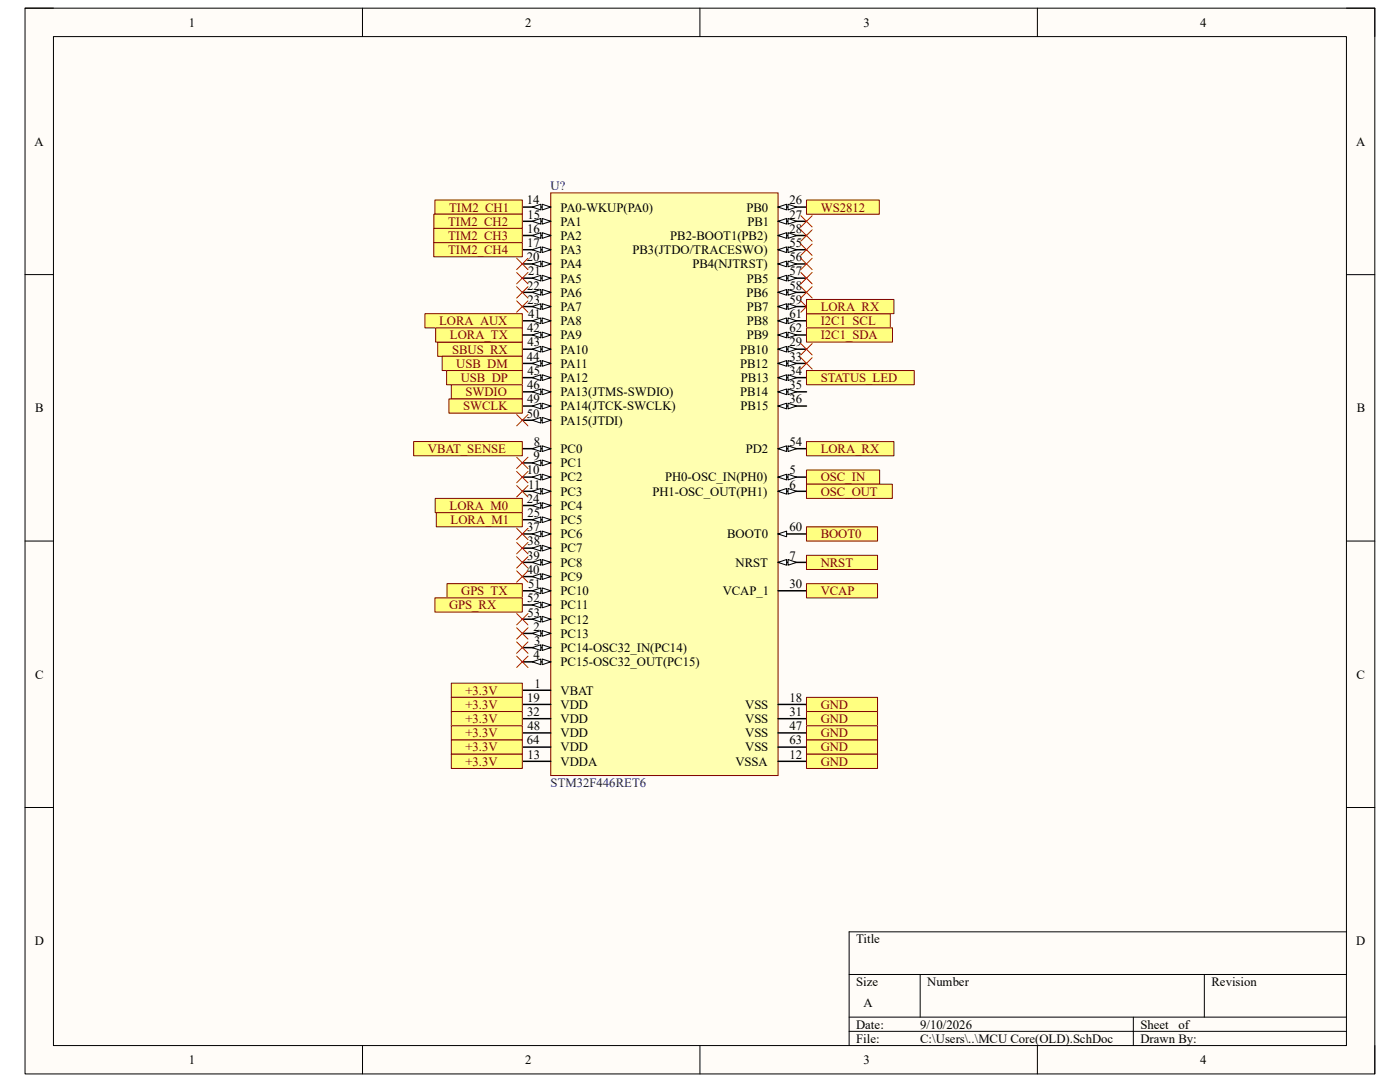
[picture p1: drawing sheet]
<svg xmlns="http://www.w3.org/2000/svg" width="279mm" height="216mm" viewBox="0 0 279 216" stroke-linecap="round" stroke-linejoin="round" font-family="sans-serif">
<path d="M5 1.6h269.4v212.7h-269.4z" fill-rule="evenodd" fill="#fffcf8"/>
<path d="M5 1.6h269.4v212.7h-269.4z" fill="none" stroke="#000" stroke-width=".2"/>
<path d="M10.7 7.3h258v201.3h-258z" fill-rule="evenodd" fill="#fffcf8"/>
<g fill="none" stroke="#000" stroke-width=".2">
<path d="M5 1.6h5.7M10.7 7.3h258v201.3h-258zM72.3 1.6v5.7M139.7 1.6v5.7M207 1.6v5.7M268.7 1.6h5.7v5.7M5 54.8h5.7M268.7 54.8h5.7M5 108h5.7M268.7 108h5.7M5 161.1h5.7M268.7 161.1h5.7"/>
<path d="M169.5 194.4h99.2M183.6 194.4v8.6M240.3 194.4v8.6M268.7 185.9h-99.2v22.7M72.3 208.6v5.7M139.7 208.6v5.7M169.5 203h99.2M169.5 205.8h99.2M207 208.6v5.7M226.2 203v5.6M274.4 208.6v5.7"/>
</g>
<path d="M109.9 38.5h45.4v116.2h-45.4z" fill-rule="evenodd" fill="#ffffb0"/>
<path d="M109.9 38.5h45.4v116.2h-45.4z" fill="none" stroke="#800000" stroke-width=".2"/>
<path d="M104.2 95.2h5.7" fill="none" stroke="#000" stroke-width=".3"/>
<path d="M108.2 94.6l1.7 .6-1.7 .6z" fill="#f8fcff"/>
<path d="M108.2 94.6l1.7 .6-1.7 .6z" fill="none" stroke="#000" stroke-width=".2"/>
<path d="M106.2 95.2l1.7-.6v1.2z" fill="#f8fcff"/>
<path d="M106.2 95.2l1.7-.6v1.2z" fill="none" stroke="#000" stroke-width=".2"/>
<path d="M104.2 98h5.7" fill="none" stroke="#000" stroke-width=".3"/>
<path d="M108.2 97.5l1.7 .5-1.7 .6z" fill="#f8fcff"/>
<path d="M108.2 97.5l1.7 .5-1.7 .6z" fill="none" stroke="#000" stroke-width=".2"/>
<path d="M106.2 98l1.7-.5v1.1z" fill="#f8fcff"/>
<path d="M106.2 98l1.7-.5v1.1z" fill="none" stroke="#000" stroke-width=".2"/>
<path d="M104.2 41.3h5.7" fill="none" stroke="#000" stroke-width=".3"/>
<path d="M108.2 40.8l1.7 .5-1.7 .6z" fill="#f8fcff"/>
<path d="M108.2 40.8l1.7 .5-1.7 .6z" fill="none" stroke="#000" stroke-width=".2"/>
<path d="M106.2 41.3l1.7-.5v1.1z" fill="#f8fcff"/>
<path d="M106.2 41.3l1.7-.5v1.1z" fill="none" stroke="#000" stroke-width=".2"/>
<path d="M104.2 44.2h5.7" fill="none" stroke="#000" stroke-width=".3"/>
<path d="M108.2 43.6l1.7 .6-1.7 .5z" fill="#f8fcff"/>
<path d="M108.2 43.6l1.7 .6-1.7 .5z" fill="none" stroke="#000" stroke-width=".2"/>
<path d="M106.2 44.2l1.7-.6v1.1z" fill="#f8fcff"/>
<path d="M106.2 44.2l1.7-.6v1.1z" fill="none" stroke="#000" stroke-width=".2"/>
<path d="M104.2 47h5.7" fill="none" stroke="#000" stroke-width=".3"/>
<path d="M108.2 46.4l1.7 .6-1.7 .6z" fill="#f8fcff"/>
<path d="M108.2 46.4l1.7 .6-1.7 .6z" fill="none" stroke="#000" stroke-width=".2"/>
<path d="M106.2 47l1.7-.6v1.2z" fill="#f8fcff"/>
<path d="M106.2 47l1.7-.6v1.2z" fill="none" stroke="#000" stroke-width=".2"/>
<path d="M104.2 49.8h5.7" fill="none" stroke="#000" stroke-width=".3"/>
<path d="M108.2 49.3l1.7 .5-1.7 .6z" fill="#f8fcff"/>
<path d="M108.2 49.3l1.7 .5-1.7 .6z" fill="none" stroke="#000" stroke-width=".2"/>
<path d="M106.2 49.8l1.7-.5v1.1z" fill="#f8fcff"/>
<path d="M106.2 49.8l1.7-.5v1.1z" fill="none" stroke="#000" stroke-width=".2"/>
<path d="M104.2 126.4h5.7" fill="none" stroke="#000" stroke-width=".3"/>
<path d="M108.2 125.8l1.7 .6-1.7 .6z" fill="#f8fcff"/>
<path d="M108.2 125.8l1.7 .6-1.7 .6z" fill="none" stroke="#000" stroke-width=".2"/>
<path d="M106.2 126.4l1.7-.6v1.2z" fill="#f8fcff"/>
<path d="M106.2 126.4l1.7-.6v1.2z" fill="none" stroke="#000" stroke-width=".2"/>
<path d="M104.2 52.7h5.7" fill="none" stroke="#000" stroke-width=".3"/>
<path d="M108.2 52.1l1.7 .6-1.7 .5z" fill="#f8fcff"/>
<path d="M108.2 52.1l1.7 .6-1.7 .5z" fill="none" stroke="#000" stroke-width=".2"/>
<path d="M106.2 52.7l1.7-.6v1.1z" fill="#f8fcff"/>
<path d="M106.2 52.7l1.7-.6v1.1z" fill="none" stroke="#000" stroke-width=".2"/>
<path d="M104.2 55.5h5.7" fill="none" stroke="#000" stroke-width=".3"/>
<path d="M108.2 54.9l1.7 .6-1.7 .6z" fill="#f8fcff"/>
<path d="M108.2 54.9l1.7 .6-1.7 .6z" fill="none" stroke="#000" stroke-width=".2"/>
<path d="M106.2 55.5l1.7-.6v1.2z" fill="#f8fcff"/>
<path d="M106.2 55.5l1.7-.6v1.2z" fill="none" stroke="#000" stroke-width=".2"/>
<path d="M104.2 58.3h5.7" fill="none" stroke="#000" stroke-width=".3"/>
<path d="M108.2 57.8l1.7 .5-1.7 .6z" fill="#f8fcff"/>
<path d="M108.2 57.8l1.7 .5-1.7 .6z" fill="none" stroke="#000" stroke-width=".2"/>
<path d="M106.2 58.3l1.7-.5v1.1z" fill="#f8fcff"/>
<path d="M106.2 58.3l1.7-.5v1.1z" fill="none" stroke="#000" stroke-width=".2"/>
<path d="M104.2 61.2h5.7" fill="none" stroke="#000" stroke-width=".3"/>
<path d="M108.2 60.6l1.7 .6-1.7 .5z" fill="#f8fcff"/>
<path d="M108.2 60.6l1.7 .6-1.7 .5z" fill="none" stroke="#000" stroke-width=".2"/>
<path d="M106.2 61.2l1.7-.6v1.1z" fill="#f8fcff"/>
<path d="M106.2 61.2l1.7-.6v1.1z" fill="none" stroke="#000" stroke-width=".2"/>
<path d="M104.2 100.9h5.7" fill="none" stroke="#000" stroke-width=".3"/>
<path d="M108.2 100.3l1.7 .6-1.7 .5z" fill="#f8fcff"/>
<path d="M108.2 100.3l1.7 .6-1.7 .5z" fill="none" stroke="#000" stroke-width=".2"/>
<path d="M106.2 100.9l1.7-.6v1.1z" fill="#f8fcff"/>
<path d="M106.2 100.9l1.7-.6v1.1z" fill="none" stroke="#000" stroke-width=".2"/>
<path d="M104.2 103.7h5.7" fill="none" stroke="#000" stroke-width=".3"/>
<path d="M108.2 103.1l1.7 .6-1.7 .6z" fill="#f8fcff"/>
<path d="M108.2 103.1l1.7 .6-1.7 .6z" fill="none" stroke="#000" stroke-width=".2"/>
<path d="M106.2 103.7l1.7-.6v1.2z" fill="#f8fcff"/>
<path d="M106.2 103.7l1.7-.6v1.2z" fill="none" stroke="#000" stroke-width=".2"/>
<path d="M155.3 41.3h5.7" fill="none" stroke="#000" stroke-width=".3"/>
<path d="M155.3 41.3l1.7-.5v1.1z" fill="#f8fcff"/>
<path d="M155.3 41.3l1.7-.5v1.1z" fill="none" stroke="#000" stroke-width=".2"/>
<path d="M157.3 40.8l1.7 .5-1.7 .6z" fill="#f8fcff"/>
<path d="M157.3 40.8l1.7 .5-1.7 .6z" fill="none" stroke="#000" stroke-width=".2"/>
<path d="M155.3 44.2h5.7" fill="none" stroke="#000" stroke-width=".3"/>
<path d="M155.3 44.2l1.7-.6v1.1z" fill="#f8fcff"/>
<path d="M155.3 44.2l1.7-.6v1.1z" fill="none" stroke="#000" stroke-width=".2"/>
<path d="M157.3 43.6l1.7 .6-1.7 .5z" fill="#f8fcff"/>
<path d="M157.3 43.6l1.7 .6-1.7 .5z" fill="none" stroke="#000" stroke-width=".2"/>
<path d="M155.3 47h5.7" fill="none" stroke="#000" stroke-width=".3"/>
<path d="M155.3 47l1.7-.6v1.2z" fill="#f8fcff"/>
<path d="M155.3 47l1.7-.6v1.2z" fill="none" stroke="#000" stroke-width=".2"/>
<path d="M157.3 46.4l1.7 .6-1.7 .6z" fill="#f8fcff"/>
<path d="M157.3 46.4l1.7 .6-1.7 .6z" fill="none" stroke="#000" stroke-width=".2"/>
<path d="M155.3 69.7h5.7" fill="none" stroke="#000" stroke-width=".3"/>
<path d="M155.3 69.7l1.7-.6v1.1z" fill="#f8fcff"/>
<path d="M155.3 69.7l1.7-.6v1.1z" fill="none" stroke="#000" stroke-width=".2"/>
<path d="M157.3 69.1l1.7 .6-1.7 .5z" fill="#f8fcff"/>
<path d="M157.3 69.1l1.7 .6-1.7 .5z" fill="none" stroke="#000" stroke-width=".2"/>
<path d="M104.2 129.2h5.7" fill="none" stroke="#000" stroke-width=".3"/>
<path d="M108.2 128.7l1.7 .5-1.7 .6z" fill="#f8fcff"/>
<path d="M108.2 128.7l1.7 .5-1.7 .6z" fill="none" stroke="#000" stroke-width=".2"/>
<path d="M106.2 129.2l1.7-.5v1.1z" fill="#f8fcff"/>
<path d="M106.2 129.2l1.7-.5v1.1z" fill="none" stroke="#000" stroke-width=".2"/>
<path d="M155.3 72.5h5.7" fill="none" stroke="#000" stroke-width=".3"/>
<path d="M155.3 72.5l1.7-.5v1.1z" fill="#f8fcff"/>
<path d="M155.3 72.5l1.7-.5v1.1z" fill="none" stroke="#000" stroke-width=".2"/>
<path d="M157.3 72l1.7 .5-1.7 .6z" fill="#f8fcff"/>
<path d="M157.3 72l1.7 .5-1.7 .6z" fill="none" stroke="#000" stroke-width=".2"/>
<path d="M155.3 75.4h5.7" fill="none" stroke="#000" stroke-width=".3"/>
<path d="M155.3 75.4l1.7-.6v1.1z" fill="#f8fcff"/>
<path d="M155.3 75.4l1.7-.6v1.1z" fill="none" stroke="#000" stroke-width=".2"/>
<path d="M157.3 74.8l1.7 .6-1.7 .5z" fill="#f8fcff"/>
<path d="M157.3 74.8l1.7 .6-1.7 .5z" fill="none" stroke="#000" stroke-width=".2"/>
<path d="M155.3 78.2h5.7" fill="none" stroke="#000" stroke-width=".3"/>
<path d="M155.3 78.2l1.7-.6v1.2z" fill="#f8fcff"/>
<path d="M155.3 78.2l1.7-.6v1.2z" fill="none" stroke="#000" stroke-width=".2"/>
<path d="M157.3 77.6l1.7 .6-1.7 .6z" fill="#f8fcff"/>
<path d="M157.3 77.6l1.7 .6-1.7 .6z" fill="none" stroke="#000" stroke-width=".2"/>
<path d="M155.3 81h5.7" fill="none" stroke="#000" stroke-width=".3"/>
<path d="M155.3 81l1.7-.5v1.1z" fill="#f8fcff"/>
<path d="M155.3 81l1.7-.5v1.1z" fill="none" stroke="#000" stroke-width=".2"/>
<path d="M157.3 80.5l1.7 .5-1.7 .6z" fill="#f8fcff"/>
<path d="M157.3 80.5l1.7 .5-1.7 .6z" fill="none" stroke="#000" stroke-width=".2"/>
<path d="M104.2 106.5h5.7" fill="none" stroke="#000" stroke-width=".3"/>
<path d="M108.2 106l1.7 .5-1.7 .6z" fill="#f8fcff"/>
<path d="M108.2 106l1.7 .5-1.7 .6z" fill="none" stroke="#000" stroke-width=".2"/>
<path d="M106.2 106.5l1.7-.5v1.1z" fill="#f8fcff"/>
<path d="M106.2 106.5l1.7-.5v1.1z" fill="none" stroke="#000" stroke-width=".2"/>
<path d="M104.2 109.4h5.7" fill="none" stroke="#000" stroke-width=".3"/>
<path d="M108.2 108.8l1.7 .6-1.7 .5z" fill="#f8fcff"/>
<path d="M108.2 108.8l1.7 .6-1.7 .5z" fill="none" stroke="#000" stroke-width=".2"/>
<path d="M106.2 109.4l1.7-.6v1.1z" fill="#f8fcff"/>
<path d="M106.2 109.4l1.7-.6v1.1z" fill="none" stroke="#000" stroke-width=".2"/>
<path d="M104.2 112.2h5.7" fill="none" stroke="#000" stroke-width=".3"/>
<path d="M108.2 111.6l1.7 .6-1.7 .6z" fill="#f8fcff"/>
<path d="M108.2 111.6l1.7 .6-1.7 .6z" fill="none" stroke="#000" stroke-width=".2"/>
<path d="M106.2 112.2l1.7-.6v1.2z" fill="#f8fcff"/>
<path d="M106.2 112.2l1.7-.6v1.2z" fill="none" stroke="#000" stroke-width=".2"/>
<path d="M104.2 132.1h5.7" fill="none" stroke="#000" stroke-width=".3"/>
<path d="M108.2 131.5l1.7 .6-1.7 .5z" fill="#f8fcff"/>
<path d="M108.2 131.5l1.7 .6-1.7 .5z" fill="none" stroke="#000" stroke-width=".2"/>
<path d="M106.2 132.1l1.7-.6v1.1z" fill="#f8fcff"/>
<path d="M106.2 132.1l1.7-.6v1.1z" fill="none" stroke="#000" stroke-width=".2"/>
<path d="M104.2 115.1h5.7" fill="none" stroke="#000" stroke-width=".3"/>
<path d="M108.2 114.5l1.7 .6-1.7 .5z" fill="#f8fcff"/>
<path d="M108.2 114.5l1.7 .6-1.7 .5z" fill="none" stroke="#000" stroke-width=".2"/>
<path d="M106.2 115.1l1.7-.6v1.1z" fill="#f8fcff"/>
<path d="M106.2 115.1l1.7-.6v1.1z" fill="none" stroke="#000" stroke-width=".2"/>
<path d="M104.2 64h5.7" fill="none" stroke="#000" stroke-width=".3"/>
<path d="M108.2 63.4l1.7 .6-1.7 .6z" fill="#f8fcff"/>
<path d="M108.2 63.4l1.7 .6-1.7 .6z" fill="none" stroke="#000" stroke-width=".2"/>
<path d="M106.2 64l1.7-.6v1.2z" fill="#f8fcff"/>
<path d="M106.2 64l1.7-.6v1.2z" fill="none" stroke="#000" stroke-width=".2"/>
<path d="M104.2 66.8h5.7" fill="none" stroke="#000" stroke-width=".3"/>
<path d="M108.2 66.3l1.7 .5-1.7 .6z" fill="#f8fcff"/>
<path d="M108.2 66.3l1.7 .5-1.7 .6z" fill="none" stroke="#000" stroke-width=".2"/>
<path d="M106.2 66.8l1.7-.5v1.1z" fill="#f8fcff"/>
<path d="M106.2 66.8l1.7-.5v1.1z" fill="none" stroke="#000" stroke-width=".2"/>
<path d="M104.2 69.7h5.7" fill="none" stroke="#000" stroke-width=".3"/>
<path d="M108.2 69.1l1.7 .6-1.7 .5z" fill="#f8fcff"/>
<path d="M108.2 69.1l1.7 .6-1.7 .5z" fill="none" stroke="#000" stroke-width=".2"/>
<path d="M106.2 69.7l1.7-.6v1.1z" fill="#f8fcff"/>
<path d="M106.2 69.7l1.7-.6v1.1z" fill="none" stroke="#000" stroke-width=".2"/>
<path d="M104.2 72.5h5.7" fill="none" stroke="#000" stroke-width=".3"/>
<path d="M108.2 72l1.7 .5-1.7 .6z" fill="#f8fcff"/>
<path d="M108.2 72l1.7 .5-1.7 .6z" fill="none" stroke="#000" stroke-width=".2"/>
<path d="M106.2 72.5l1.7-.5v1.1z" fill="#f8fcff"/>
<path d="M106.2 72.5l1.7-.5v1.1z" fill="none" stroke="#000" stroke-width=".2"/>
<path d="M104.2 75.4h5.7" fill="none" stroke="#000" stroke-width=".3"/>
<path d="M108.2 74.8l1.7 .6-1.7 .5z" fill="#f8fcff"/>
<path d="M108.2 74.8l1.7 .6-1.7 .5z" fill="none" stroke="#000" stroke-width=".2"/>
<path d="M106.2 75.4l1.7-.6v1.1z" fill="#f8fcff"/>
<path d="M106.2 75.4l1.7-.6v1.1z" fill="none" stroke="#000" stroke-width=".2"/>
<path d="M104.2 78.2h5.7" fill="none" stroke="#000" stroke-width=".3"/>
<path d="M108.2 77.6l1.7 .6-1.7 .6z" fill="#f8fcff"/>
<path d="M108.2 77.6l1.7 .6-1.7 .6z" fill="none" stroke="#000" stroke-width=".2"/>
<path d="M106.2 78.2l1.7-.6v1.2z" fill="#f8fcff"/>
<path d="M106.2 78.2l1.7-.6v1.2z" fill="none" stroke="#000" stroke-width=".2"/>
<path d="M104.2 81h5.7" fill="none" stroke="#000" stroke-width=".3"/>
<path d="M108.2 80.5l1.7 .5-1.7 .6z" fill="#f8fcff"/>
<path d="M108.2 80.5l1.7 .5-1.7 .6z" fill="none" stroke="#000" stroke-width=".2"/>
<path d="M106.2 81l1.7-.5v1.1z" fill="#f8fcff"/>
<path d="M106.2 81l1.7-.5v1.1z" fill="none" stroke="#000" stroke-width=".2"/>
<path d="M155.3 95.2h5.7" fill="none" stroke="#000" stroke-width=".3"/>
<path d="M155.3 95.2l1.7-.6v1.2z" fill="#f8fcff"/>
<path d="M155.3 95.2l1.7-.6v1.2z" fill="none" stroke="#000" stroke-width=".2"/>
<path d="M157.3 94.6l1.7 .6-1.7 .6z" fill="#f8fcff"/>
<path d="M157.3 94.6l1.7 .6-1.7 .6z" fill="none" stroke="#000" stroke-width=".2"/>
<path d="M104.2 83.9h5.7" fill="none" stroke="#000" stroke-width=".3"/>
<path d="M108.2 83.3l1.7 .6-1.7 .5z" fill="#f8fcff"/>
<path d="M108.2 83.3l1.7 .6-1.7 .5z" fill="none" stroke="#000" stroke-width=".2"/>
<path d="M106.2 83.9l1.7-.6v1.1z" fill="#f8fcff"/>
<path d="M106.2 83.9l1.7-.6v1.1z" fill="none" stroke="#000" stroke-width=".2"/>
<path d="M104.2 117.9h5.7" fill="none" stroke="#000" stroke-width=".3"/>
<path d="M108.2 117.3l1.7 .6-1.7 .6z" fill="#f8fcff"/>
<path d="M108.2 117.3l1.7 .6-1.7 .6z" fill="none" stroke="#000" stroke-width=".2"/>
<path d="M106.2 117.9l1.7-.6v1.2z" fill="#f8fcff"/>
<path d="M106.2 117.9l1.7-.6v1.2z" fill="none" stroke="#000" stroke-width=".2"/>
<path d="M104.2 120.7h5.7" fill="none" stroke="#000" stroke-width=".3"/>
<path d="M108.2 120.2l1.7 .5-1.7 .6z" fill="#f8fcff"/>
<path d="M108.2 120.2l1.7 .5-1.7 .6z" fill="none" stroke="#000" stroke-width=".2"/>
<path d="M106.2 120.7l1.7-.5v1.1z" fill="#f8fcff"/>
<path d="M106.2 120.7l1.7-.5v1.1z" fill="none" stroke="#000" stroke-width=".2"/>
<path d="M104.2 123.6h5.7" fill="none" stroke="#000" stroke-width=".3"/>
<path d="M108.2 123l1.7 .6-1.7 .5z" fill="#f8fcff"/>
<path d="M108.2 123l1.7 .6-1.7 .5z" fill="none" stroke="#000" stroke-width=".2"/>
<path d="M106.2 123.6l1.7-.6v1.1z" fill="#f8fcff"/>
<path d="M106.2 123.6l1.7-.6v1.1z" fill="none" stroke="#000" stroke-width=".2"/>
<path d="M155.3 89.5h5.7" fill="none" stroke="#000" stroke-width=".3"/>
<path d="M155.3 89.5l1.7-.5v1.1z" fill="#f8fcff"/>
<path d="M155.3 89.5l1.7-.5v1.1z" fill="none" stroke="#000" stroke-width=".2"/>
<path d="M157.3 89l1.7 .5-1.7 .6z" fill="#f8fcff"/>
<path d="M157.3 89l1.7 .5-1.7 .6z" fill="none" stroke="#000" stroke-width=".2"/>
<path d="M155.3 49.8h5.7" fill="none" stroke="#000" stroke-width=".3"/>
<path d="M155.3 49.8l1.7-.5v1.1z" fill="#f8fcff"/>
<path d="M155.3 49.8l1.7-.5v1.1z" fill="none" stroke="#000" stroke-width=".2"/>
<path d="M157.3 49.3l1.7 .5-1.7 .6z" fill="#f8fcff"/>
<path d="M157.3 49.3l1.7 .5-1.7 .6z" fill="none" stroke="#000" stroke-width=".2"/>
<path d="M155.3 52.7h5.7" fill="none" stroke="#000" stroke-width=".3"/>
<path d="M155.3 52.7l1.7-.6v1.1z" fill="#f8fcff"/>
<path d="M155.3 52.7l1.7-.6v1.1z" fill="none" stroke="#000" stroke-width=".2"/>
<path d="M157.3 52.1l1.7 .6-1.7 .5z" fill="#f8fcff"/>
<path d="M157.3 52.1l1.7 .6-1.7 .5z" fill="none" stroke="#000" stroke-width=".2"/>
<path d="M155.3 55.5h5.7" fill="none" stroke="#000" stroke-width=".3"/>
<path d="M155.3 55.5l1.7-.6v1.2z" fill="#f8fcff"/>
<path d="M155.3 55.5l1.7-.6v1.2z" fill="none" stroke="#000" stroke-width=".2"/>
<path d="M157.3 54.9l1.7 .6-1.7 .6z" fill="#f8fcff"/>
<path d="M157.3 54.9l1.7 .6-1.7 .6z" fill="none" stroke="#000" stroke-width=".2"/>
<path d="M155.3 58.3h5.7" fill="none" stroke="#000" stroke-width=".3"/>
<path d="M155.3 58.3l1.7-.5v1.1z" fill="#f8fcff"/>
<path d="M155.3 58.3l1.7-.5v1.1z" fill="none" stroke="#000" stroke-width=".2"/>
<path d="M157.3 57.8l1.7 .5-1.7 .6z" fill="#f8fcff"/>
<path d="M157.3 57.8l1.7 .5-1.7 .6z" fill="none" stroke="#000" stroke-width=".2"/>
<path d="M155.3 61.2h5.7" fill="none" stroke="#000" stroke-width=".3"/>
<path d="M155.3 61.2l1.7-.6v1.1z" fill="#f8fcff"/>
<path d="M155.3 61.2l1.7-.6v1.1z" fill="none" stroke="#000" stroke-width=".2"/>
<path d="M157.3 60.6l1.7 .6-1.7 .5z" fill="#f8fcff"/>
<path d="M157.3 60.6l1.7 .6-1.7 .5z" fill="none" stroke="#000" stroke-width=".2"/>
<path d="M155.3 98h5.7" fill="none" stroke="#000" stroke-width=".3"/>
<path d="M155.3 98l1.7-.5v1.1z" fill="#f8fcff"/>
<path d="M155.3 98l1.7-.5v1.1z" fill="none" stroke="#000" stroke-width=".2"/>
<path d="M157.3 97.5l1.7 .5-1.7 .6z" fill="#f8fcff"/>
<path d="M157.3 97.5l1.7 .5-1.7 .6z" fill="none" stroke="#000" stroke-width=".2"/>
<path d="M155.3 106.5h5.7" fill="none" stroke="#000" stroke-width=".3"/>
<path d="M155.3 106.5l1.7-.5v1.1z" fill="#f8fcff"/>
<path d="M155.3 106.5l1.7-.5v1.1z" fill="none" stroke="#000" stroke-width=".2"/>
<path d="M155.3 64h5.7" fill="none" stroke="#000" stroke-width=".3"/>
<path d="M155.3 64l1.7-.6v1.2z" fill="#f8fcff"/>
<path d="M155.3 64l1.7-.6v1.2z" fill="none" stroke="#000" stroke-width=".2"/>
<path d="M157.3 63.4l1.7 .6-1.7 .6z" fill="#f8fcff"/>
<path d="M157.3 63.4l1.7 .6-1.7 .6z" fill="none" stroke="#000" stroke-width=".2"/>
<path d="M155.3 66.8h5.7" fill="none" stroke="#000" stroke-width=".3"/>
<path d="M155.3 66.8l1.7-.5v1.1z" fill="#f8fcff"/>
<path d="M155.3 66.8l1.7-.5v1.1z" fill="none" stroke="#000" stroke-width=".2"/>
<path d="M157.3 66.3l1.7 .5-1.7 .6z" fill="#f8fcff"/>
<path d="M157.3 66.3l1.7 .5-1.7 .6z" fill="none" stroke="#000" stroke-width=".2"/>
<path d="M155.3 112.2h5.7" fill="none" stroke="#000" stroke-width=".3"/>
<path d="M155.3 112.2l1.7-.6v1.2z" fill="#f8fcff"/>
<path d="M155.3 112.2l1.7-.6v1.2z" fill="none" stroke="#000" stroke-width=".2"/>
<path d="M157.3 111.6l1.7 .6-1.7 .6z" fill="#f8fcff"/>
<path d="M157.3 111.6l1.7 .6-1.7 .6z" fill="none" stroke="#000" stroke-width=".2"/>
<path d="M104.2 89.5h5.7" fill="none" stroke="#000" stroke-width=".3"/>
<path d="M108.2 89l1.7 .5-1.7 .6z" fill="#f8fcff"/>
<path d="M108.2 89l1.7 .5-1.7 .6z" fill="none" stroke="#000" stroke-width=".2"/>
<path d="M106.2 89.5l1.7-.5v1.1z" fill="#f8fcff"/>
<path d="M106.2 89.5l1.7-.5v1.1z" fill="none" stroke="#000" stroke-width=".2"/>
<path d="M104.2 92.4h5.7" fill="none" stroke="#000" stroke-width=".3"/>
<path d="M108.2 91.8l1.7 .6-1.7 .5z" fill="#f8fcff"/>
<path d="M108.2 91.8l1.7 .6-1.7 .5z" fill="none" stroke="#000" stroke-width=".2"/>
<path d="M106.2 92.4l1.7-.6v1.1z" fill="#f8fcff"/>
<path d="M106.2 92.4l1.7-.6v1.1z" fill="none" stroke="#000" stroke-width=".2"/>
<path d="M155.3 117.9h5.7M104.2 137.7h5.7M104.2 151.9h5.7M104.2 140.6h5.7M104.2 143.4h5.7M104.2 146.2h5.7M104.2 149.1h5.7M155.3 151.9h5.7M155.3 140.6h5.7M155.3 143.4h5.7M155.3 146.2h5.7M155.3 149.1h5.7" fill="none" stroke="#000" stroke-width=".3"/>
<path d="M86.8 39.9h17.4v2.8h-17.4z" fill-rule="evenodd" fill="#ffff80"/>
<path d="M86.8 39.9h17.4v2.8h-17.4z" fill="none" stroke="#800000" stroke-width=".2"/>
<path d="M86.6 42.7h17.6v2.9h-17.6z" fill-rule="evenodd" fill="#ffff80"/>
<path d="M86.6 42.7h17.6v2.9h-17.6z" fill="none" stroke="#800000" stroke-width=".2"/>
<path d="M86.6 45.6h17.6v2.8h-17.6z" fill-rule="evenodd" fill="#ffff80"/>
<path d="M86.6 45.6h17.6v2.8h-17.6z" fill="none" stroke="#800000" stroke-width=".2"/>
<path d="M86.6 48.4h17.6v2.8h-17.6z" fill-rule="evenodd" fill="#ffff80"/>
<path d="M86.6 48.4h17.6v2.8h-17.6z" fill="none" stroke="#800000" stroke-width=".2"/>
<path d="M84.8 62.6h19.4v2.8h-19.4z" fill-rule="evenodd" fill="#ffff80"/>
<path d="M84.8 62.6h19.4v2.8h-19.4z" fill="none" stroke="#800000" stroke-width=".2"/>
<path d="M87.4 68.3h16.8v2.8h-16.8z" fill-rule="evenodd" fill="#ffff80"/>
<path d="M87.4 68.3h16.8v2.8h-16.8z" fill="none" stroke="#800000" stroke-width=".2"/>
<path d="M88.2 71.1h16v2.8h-16z" fill-rule="evenodd" fill="#ffff80"/>
<path d="M88.2 71.1h16v2.8h-16z" fill="none" stroke="#800000" stroke-width=".2"/>
<path d="M89.1 73.9h15.1v2.9h-15.1z" fill-rule="evenodd" fill="#ffff80"/>
<path d="M89.1 73.9h15.1v2.9h-15.1z" fill="none" stroke="#800000" stroke-width=".2"/>
<path d="M90.1 76.8h14.1v2.8h-14.1z" fill-rule="evenodd" fill="#ffff80"/>
<path d="M90.1 76.8h14.1v2.8h-14.1z" fill="none" stroke="#800000" stroke-width=".2"/>
<path d="M89.6 79.6h14.6v2.8h-14.6z" fill-rule="evenodd" fill="#ffff80"/>
<path d="M89.6 79.6h14.6v2.8h-14.6z" fill="none" stroke="#800000" stroke-width=".2"/>
<path d="M82.6 88.1h21.6v2.8h-21.6z" fill-rule="evenodd" fill="#ffff80"/>
<path d="M82.6 88.1h21.6v2.8h-21.6z" fill="none" stroke="#800000" stroke-width=".2"/>
<path d="M86.9 99.5h17.3v2.8h-17.3z" fill-rule="evenodd" fill="#ffff80"/>
<path d="M86.9 99.5h17.3v2.8h-17.3z" fill="none" stroke="#800000" stroke-width=".2"/>
<path d="M87.1 102.3h17.1v2.8h-17.1z" fill-rule="evenodd" fill="#ffff80"/>
<path d="M87.1 102.3h17.1v2.8h-17.1z" fill="none" stroke="#800000" stroke-width=".2"/>
<path d="M89.2 116.5h15v2.8h-15z" fill-rule="evenodd" fill="#ffff80"/>
<path d="M89.2 116.5h15v2.8h-15z" fill="none" stroke="#800000" stroke-width=".2"/>
<path d="M90.1 136.3h14.1v2.8h-14.1z" fill-rule="evenodd" fill="#ffff80"/>
<path d="M90.1 136.3h14.1v2.8h-14.1z" fill="none" stroke="#800000" stroke-width=".2"/>
<path d="M90.1 139.1h14.1v2.9h-14.1z" fill-rule="evenodd" fill="#ffff80"/>
<path d="M90.1 139.1h14.1v2.9h-14.1z" fill="none" stroke="#800000" stroke-width=".2"/>
<path d="M90.1 142h14.1v2.8h-14.1z" fill-rule="evenodd" fill="#ffff80"/>
<path d="M90.1 142h14.1v2.8h-14.1z" fill="none" stroke="#800000" stroke-width=".2"/>
<path d="M90.1 144.8h14.1v2.9h-14.1z" fill-rule="evenodd" fill="#ffff80"/>
<path d="M90.1 144.8h14.1v2.9h-14.1z" fill="none" stroke="#800000" stroke-width=".2"/>
<path d="M90.1 147.7h14.1v2.8h-14.1z" fill-rule="evenodd" fill="#ffff80"/>
<path d="M90.1 147.7h14.1v2.8h-14.1z" fill="none" stroke="#800000" stroke-width=".2"/>
<path d="M90.1 150.5h14.1v2.8h-14.1z" fill-rule="evenodd" fill="#ffff80"/>
<path d="M90.1 150.5h14.1v2.8h-14.1z" fill="none" stroke="#800000" stroke-width=".2"/>
<path d="M161 39.9h14.5v2.8h-14.5z" fill-rule="evenodd" fill="#ffff80"/>
<path d="M161 39.9h14.5v2.8h-14.5z" fill="none" stroke="#800000" stroke-width=".2"/>
<path d="M161 62.6h16.7v2.8h-16.7z" fill-rule="evenodd" fill="#ffff80"/>
<path d="M161 62.6h16.7v2.8h-16.7z" fill="none" stroke="#800000" stroke-width=".2"/>
<path d="M161 65.4h17.1v2.9h-17.1z" fill-rule="evenodd" fill="#ffff80"/>
<path d="M161 65.4h17.1v2.9h-17.1z" fill="none" stroke="#800000" stroke-width=".2"/>
<path d="M161 73.9h21.5v2.9h-21.5z" fill-rule="evenodd" fill="#ffff80"/>
<path d="M161 73.9h21.5v2.9h-21.5z" fill="none" stroke="#800000" stroke-width=".2"/>
<path d="M161 88.1h17.4v2.9h-17.4z" fill-rule="evenodd" fill="#ffff80"/>
<path d="M161 88.1h17.4v2.9h-17.4z" fill="none" stroke="#800000" stroke-width=".2"/>
<path d="M161 93.8h14.6v2.8h-14.6z" fill-rule="evenodd" fill="#ffff80"/>
<path d="M161 93.8h14.6v2.8h-14.6z" fill="none" stroke="#800000" stroke-width=".2"/>
<path d="M161 96.6h17.1v2.9h-17.1z" fill-rule="evenodd" fill="#ffff80"/>
<path d="M161 96.6h17.1v2.9h-17.1z" fill="none" stroke="#800000" stroke-width=".2"/>
<path d="M161 105.1h14.1v2.9h-14.1z" fill-rule="evenodd" fill="#ffff80"/>
<path d="M161 105.1h14.1v2.9h-14.1z" fill="none" stroke="#800000" stroke-width=".2"/>
<path d="M161 110.8h14.1v2.8h-14.1z" fill-rule="evenodd" fill="#ffff80"/>
<path d="M161 110.8h14.1v2.8h-14.1z" fill="none" stroke="#800000" stroke-width=".2"/>
<path d="M161 116.5h14.1v2.8h-14.1z" fill-rule="evenodd" fill="#ffff80"/>
<path d="M161 116.5h14.1v2.8h-14.1z" fill="none" stroke="#800000" stroke-width=".2"/>
<path d="M161 139.1h14.1v2.9h-14.1z" fill-rule="evenodd" fill="#ffff80"/>
<path d="M161 139.1h14.1v2.9h-14.1z" fill="none" stroke="#800000" stroke-width=".2"/>
<path d="M161 142h14.1v2.8h-14.1z" fill-rule="evenodd" fill="#ffff80"/>
<path d="M161 142h14.1v2.8h-14.1z" fill="none" stroke="#800000" stroke-width=".2"/>
<path d="M161 144.8h14.1v2.9h-14.1z" fill-rule="evenodd" fill="#ffff80"/>
<path d="M161 144.8h14.1v2.9h-14.1z" fill="none" stroke="#800000" stroke-width=".2"/>
<path d="M161 147.7h14.1v2.8h-14.1z" fill-rule="evenodd" fill="#ffff80"/>
<path d="M161 147.7h14.1v2.8h-14.1z" fill="none" stroke="#800000" stroke-width=".2"/>
<path d="M161 150.5h14.1v2.8h-14.1z" fill-rule="evenodd" fill="#ffff80"/>
<path d="M161 150.5h14.1v2.8h-14.1z" fill="none" stroke="#800000" stroke-width=".2"/>
<g fill="none" stroke="#f00" stroke-width=".2">
<path d="M103.1 57.2l2.3 2.3M103.1 54.4l2.3 2.2M103.1 51.5l2.3 2.3M105.4 57.2l-2.3 2.3M105.4 54.4l-2.3 2.2M105.4 51.5l-2.3 2.3M159.8 43l2.3 2.3M159.8 45.9l2.3 2.2M159.8 48.7l2.3 2.3M159.8 51.5l2.3 2.3M159.8 54.4l2.3 2.2M159.8 57.2l2.3 2.3"/>
<path d="M162.1 43l-2.3 2.3M162.1 45.9l-2.3 2.2M162.1 48.7l-2.3 2.3M162.1 51.5l-2.3 2.3M162.1 54.4l-2.3 2.2M162.1 57.2l-2.3 2.3M103.1 60l2.3 2.3M105.4 60l-2.3 2.3M159.8 60l2.3 2.3M159.8 68.5l2.3 2.3M159.8 71.4l2.3 2.2M162.1 60l-2.3 2.3"/>
<path d="M162.1 68.5l-2.3 2.3M162.1 71.4l-2.3 2.2M103.1 96.9l2.3 2.3M103.1 94.1l2.3 2.2M103.1 91.2l2.3 2.3M103.1 82.7l2.3 2.3M105.4 96.9l-2.3 2.3M105.4 94.1l-2.3 2.2M105.4 91.2l-2.3 2.3M105.4 82.7l-2.3 2.3M103.1 113.9l2.3 2.3M103.1 111.1l2.3 2.2"/>
<path d="M103.1 108.2l2.3 2.3M103.1 105.4l2.3 2.3M105.4 111.1l-2.3 2.2M105.4 113.9l-2.3 2.3M105.4 108.2l-2.3 2.3M105.4 105.4l-2.3 2.3M103.1 130.9l2.3 2.3M103.1 128.1l2.3 2.3M103.1 125.3l2.3 2.2M103.1 122.4l2.3 2.3M105.4 125.3l-2.3 2.2M105.4 128.1l-2.3 2.3"/>
<path d="M105.4 130.9l-2.3 2.3M105.4 122.4l-2.3 2.3"/>
</g>
<path d="M86.8 119.3h17.4v2.8h-17.4z" fill-rule="evenodd" fill="#ffff80"/>
<path d="M86.8 119.3h17.4v2.8h-17.4z" fill="none" stroke="#800000" stroke-width=".2"/>
<path d="M86.9 65.4h17.3v2.9h-17.3z" fill-rule="evenodd" fill="#ffff80"/>
<path d="M86.9 65.4h17.3v2.9h-17.3z" fill="none" stroke="#800000" stroke-width=".2"/>
<path d="M161 59.8h17.4v2.8h-17.4z" fill-rule="evenodd" fill="#ffff80"/>
<path d="M161 59.8h17.4v2.8h-17.4z" fill="none" stroke="#800000" stroke-width=".2"/>
<g font-size="2.5">
<text x="37.7" y="5.3">1</text>
<text x="104.8" y="5.3">2</text>
<text x="172.3" y="5.3">3</text>
<text x="239.5" y="5.3">4</text>
<text x="6.9" y="29.1">A</text>
<text x="270.6" y="29.1">A</text>
<text x="105.2" y="40.8">14</text>
<text x="157.6" y="40.8">26</text>
<text x="105.2" y="46.4">16</text>
<text x="105.2" y="43.6">15</text>
<text x="111.9" y="42.2">PA0-WKUP(PA0)</text>
<text x="111.9" y="45">PA1</text>
<text x="111.9" y="47.9">PA2</text>
<text x="133.8" y="47.9">PB2-BOOT1(PB2)</text>
<text x="149" y="42.2">PB0</text>
<text x="149.2" y="45">PB1</text>
<text x="157.6" y="43.6">27</text>
<text x="157.6" y="46.4">28</text>
<text x="105.2" y="52.1">20</text>
<text x="105.2" y="49.3">17</text>
<text x="111.9" y="50.7">PA3</text>
<text x="111.9" y="53.6">PA4</text>
<text x="126.2" y="50.7">PB3(JTDO/TRACESWO)</text>
<text x="138.2" y="53.6">PB4(NJTRST)</text>
<text x="157.6" y="49.3">55</text>
<text x="157.6" y="52.1">56</text>
<text x="105.2" y="57.8">22</text>
<text x="105.4" y="54.9">21</text>
<text x="111.9" y="56.4">PA5</text>
<text x="111.9" y="59.2">PA6</text>
<text x="149" y="59.2">PB6</text>
<text x="149.1" y="56.4">PB5</text>
<text x="157.6" y="54.9">57</text>
<text x="157.6" y="57.8">58</text>
<text x="105.3" y="60.6">23</text>
<text x="105.4" y="63.5">41</text>
<text x="111.9" y="62.1">PA7</text>
<text x="111.9" y="64.9">PA8</text>
<text x="149" y="62.1">PB7</text>
<text x="149" y="64.9">PB8</text>
<text x="157.6" y="60.6">59</text>
<text x="157.6" y="63.5">61</text>
<text x="105.2" y="72">44</text>
<text x="105.2" y="66.3">42</text>
<text x="105.3" y="69.1">43</text>
<text x="111.9" y="67.7">PA9</text>
<text x="111.9" y="70.6">PA10</text>
<text x="147.7" y="70.6">PB10</text>
<text x="149" y="67.7">PB9</text>
<text x="157.6" y="69.1">29</text>
<text x="157.6" y="72">33</text>
<text x="157.6" y="66.3">62</text>
<text x="105.2" y="77.6">46</text>
<text x="105.2" y="74.8">45</text>
<text x="111.9" y="73.4">PA11</text>
<text x="111.9" y="76.2">PA12</text>
<text x="147.7" y="73.4">PB12</text>
<text x="147.8" y="76.2">PB13</text>
<text x="157.6" y="74.8">34</text>
<text x="157.6" y="77.6">35</text>
<text x="7" y="82.3">B</text>
<text x="105.2" y="83.3">50</text>
<text x="105.2" y="80.5">49</text>
<text x="111.9" y="79">PA13(JTMS-SWDIO)</text>
<text x="111.9" y="81.9">PA14(JTCK-SWCLK)</text>
<text x="147.7" y="79">PB14</text>
<text x="147.8" y="81.9">PB15</text>
<text x="157.6" y="80.5">36</text>
<text x="270.8" y="82.3">B</text>
<text x="106.5" y="89">8</text>
<text x="111.9" y="84.7">PA15(JTDI)</text>
<text x="157.6" y="89">54</text>
<text x="105.2" y="94.7">10</text>
<text x="106.5" y="91.8">9</text>
<text x="111.9" y="90.4">PC0</text>
<text x="111.9" y="93.2">PC1</text>
<text x="148.8" y="90.4">PD2</text>
<text x="157.6" y="94.7">5</text>
<text x="105.2" y="100.3">24</text>
<text x="105.4" y="97.5">11</text>
<text x="111.9" y="96.1">PC2</text>
<text x="111.9" y="98.9">PC3</text>
<text x="111.9" y="101.7">PC4</text>
<text x="130.2" y="98.9">PH1-OSC_OUT(PH1)</text>
<text x="132.8" y="96.1">PH0-OSC_IN(PH0)</text>
<text x="157.6" y="97.5">6</text>
<text x="105.2" y="106">37</text>
<text x="105.2" y="103.2">25</text>
<text x="111.9" y="104.6">PC5</text>
<text x="111.9" y="107.4">PC6</text>
<text x="145.1" y="107.4">BOOT0</text>
<text x="157.6" y="106">60</text>
<text x="105.2" y="111.7">39</text>
<text x="105.2" y="108.8">38</text>
<text x="111.9" y="110.2">PC7</text>
<text x="111.9" y="113.1">PC8</text>
<text x="146.8" y="113.1">NRST</text>
<text x="157.6" y="111.7">7</text>
<text x="105.2" y="114.5">40</text>
<text x="105.4" y="117.3">51</text>
<text x="111.9" y="115.9">PC9</text>
<text x="111.9" y="118.7">PC10</text>
<text x="144.2" y="118.7">VCAP_1</text>
<text x="157.6" y="117.3">30</text>
<text x="105.2" y="120.2">52</text>
<text x="105.3" y="123">53</text>
<text x="106.5" y="125.9">2</text>
<text x="111.9" y="121.6">PC11</text>
<text x="111.9" y="124.4">PC12</text>
<text x="106.5" y="131.5">4</text>
<text x="106.6" y="128.7">3</text>
<text x="111.9" y="127.3">PC13</text>
<text x="111.9" y="130.1">PC14-OSC32_IN(PC14)</text>
<text x="7" y="135.4">C</text>
<text x="106.7" y="137.2">1</text>
<text x="111.9" y="132.9">PC15-OSC32_OUT(PC15)</text>
<text x="270.7" y="135.4">C</text>
<text x="105.2" y="140">19</text>
<text x="105.2" y="142.9">32</text>
<text x="111.9" y="138.6">VBAT</text>
<text x="111.9" y="141.4">VDD</text>
<text x="148.7" y="141.4">VSS</text>
<text x="157.6" y="140">18</text>
<text x="157.6" y="142.9">31</text>
<text x="105.2" y="148.5">64</text>
<text x="105.2" y="145.7">48</text>
<text x="111.9" y="144.3">VDD</text>
<text x="111.9" y="147.1">VDD</text>
<text x="111.9" y="149.9">VDD</text>
<text x="148.7" y="144.3">VSS</text>
<text x="148.7" y="147.1">VSS</text>
<text x="148.7" y="149.9">VSS</text>
<text x="157.6" y="145.7">47</text>
<text x="157.6" y="148.5">63</text>
<text x="105.3" y="151.4">13</text>
<text x="111.9" y="152.8">VDDA</text>
<text x="146.8" y="152.8">VSSA</text>
<text x="157.6" y="151.4">12</text>
<text x="6.9" y="188.6">D</text>
<text x="170.9" y="188.2">Title</text>
<text x="270.7" y="188.6">D</text>
<text x="170.9" y="196.7">Size</text>
<text x="185" y="196.7">Number</text>
<text x="241.8" y="196.7">Revision</text>
<text x="172.3" y="201">A</text>
<text x="170.9" y="205.2">Date:</text>
<text x="170.9" y="208.1">File:</text>
<text x="183.6" y="205.2">9/10/2026</text>
<text x="183.7" y="208.1">C:\Users\..\MCU Core(OLD).SchDoc</text>
<text x="227.6" y="205.2">Sheet</text>
<text x="227.6" y="208.1">Drawn By:</text>
<text x="235.2" y="205.2">of</text>
<text x="37.7" y="212.3">1</text>
<text x="104.8" y="212.3">2</text>
<text x="172.3" y="212.3">3</text>
<text x="239.5" y="212.3">4</text>
</g>
<g font-size="2.5" fill="#000080">
<text x="109.9" y="37.9">U?</text>
<text x="109.9" y="157">STM32F446RET6</text>
</g>
<g font-size="2.5" fill="#800000">
<text x="89.4" y="45">TIM2_CH2</text>
<text x="89.4" y="47.9">TIM2_CH3</text>
<text x="89.6" y="42.2">TIM2_CH1</text>
<text x="163.8" y="42.2">WS2812</text>
<text x="89.4" y="50.7">TIM2_CH4</text>
<text x="87.6" y="64.9">LORA_AUX</text>
<text x="163.8" y="64.9">I2C1_SCL</text>
<text x="163.8" y="62.1">LORA_RX</text>
<text x="89.8" y="67.7">LORA_TX</text>
<text x="90.2" y="70.6">SBUS_RX</text>
<text x="163.8" y="67.7">I2C1_SDA</text>
<text x="91.1" y="73.4">USB_DM</text>
<text x="91.9" y="76.2">USB_DP</text>
<text x="163.8" y="76.2">STATUS_LED</text>
<text x="92.4" y="81.9">SWCLK</text>
<text x="92.9" y="79">SWDIO</text>
<text x="85.4" y="90.4">VBAT_SENSE</text>
<text x="163.8" y="90.4">LORA_RX</text>
<text x="89.7" y="101.7">LORA_M0</text>
<text x="163.8" y="96.1">OSC_IN</text>
<text x="163.8" y="98.9">OSC_OUT</text>
<text x="89.9" y="104.6">LORA_M1</text>
<text x="163.8" y="107.4">BOOT0</text>
<text x="163.8" y="113.1">NRST</text>
<text x="92" y="118.7">GPS_TX</text>
<text x="163.8" y="118.7">VCAP</text>
<text x="89.6" y="121.6">GPS_RX</text>
<text x="92.9" y="138.6">+3.3V</text>
<text x="92.9" y="141.4">+3.3V</text>
<text x="163.8" y="141.4">GND</text>
<text x="92.9" y="144.3">+3.3V</text>
<text x="92.9" y="147.1">+3.3V</text>
<text x="92.9" y="149.9">+3.3V</text>
<text x="163.8" y="144.3">GND</text>
<text x="163.8" y="147.1">GND</text>
<text x="163.8" y="149.9">GND</text>
<text x="92.9" y="152.8">+3.3V</text>
<text x="163.8" y="152.8">GND</text>
</g>
</svg>
